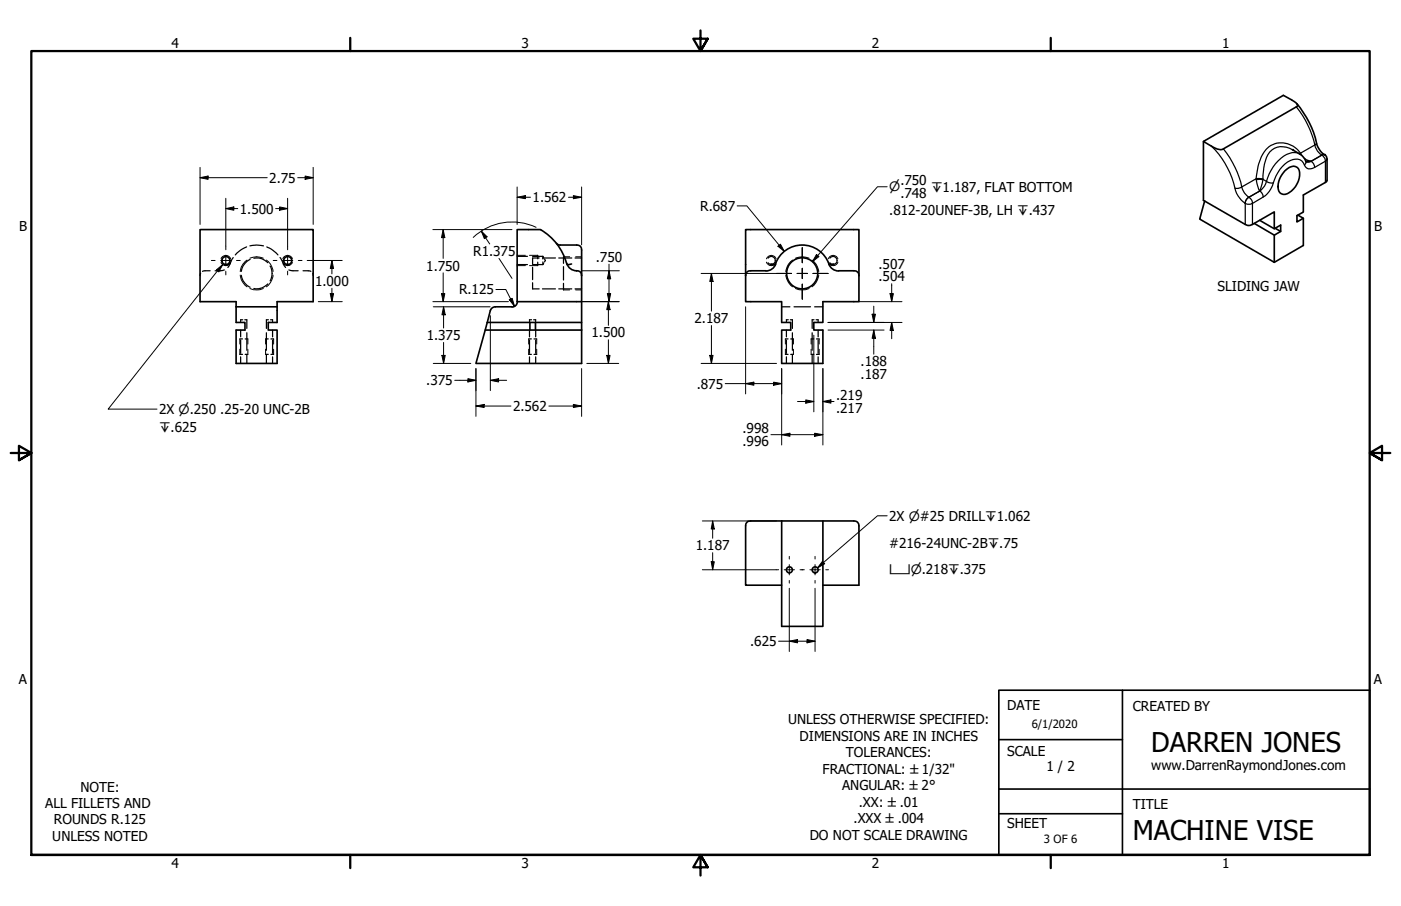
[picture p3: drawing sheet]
<svg xmlns="http://www.w3.org/2000/svg" width="432mm" height="279mm" viewBox="0 0 432 279" stroke-linecap="round" stroke-linejoin="round" font-family="sans-serif">
<!-- layer: Visible (ANSI) -->
<g fill="none" stroke="#000" stroke-width=".51">
<path d="M399.7 31.9a29.7 29.7 0 0 1 6.4 13.2 7.2 7.2 0 0 0 2.7 3.2l.2 .6-.1 7.1-7.2 4.1v5.3l-2 1.1v2l2-1.2-1.7-.9M370.9 43.6v18.2l13.7 7.7 1.4-.3 6.7-3.9v5.2M370.9 43.6l24.6-14.2a11.3 11.3 0 0 1 4.2 2.7l.2 .5-.4 .4-22.4 12.9a3.6 3.6 0 0 1-3.7-.8zM387.2 55.3h2.1M396 52.6a2.77 2.77 0 0 1 4.2-.6 6.5 6.5 0 0 1-4.2 7.9 1.96 1.96 0 0 1-2.1-2.4 7.3 7.3 0 0 1 2.1-4.9zM398.3 46.2l2.2 1.2a4.1 4.1 0 0 1 2.1 2.6M400.9 47.4l-.2 .2M61.7 70.8h34.8v22.2h-11.1v6.4h-2.7v2.4h2.7v10.3h-12.6v-10.3h2.7v-2.4h-2.7v-6.4h-11.1zM166.6 70.8h-7.2v22.2h19.9v-8M166.6 70.8a17.4 17.4 0 0 1 8 10.4M171.5 75l.8 .6h5.4l1.2 .3 .4 1.2v7.9M371.3 62l-1.5 5.6 22.9 13.3"/>
<path d="M386.6 68.9l6.1 3.6M388.2 67.9l4.5 2.6 2-1.1v2l-1.6-1M394.7 71.4l-2 1.1v8.4M401.7 67.3v8.4l-9 5.2M72.8 94.6h12.6M150.2 99.4h29.1v2.4M150.2 99.4l-.7 2.4M152.7 94.6h5.1M152.7 94.6l-.8 .2-.6 .6-1.1 4M159.4 93.1l-.4 1.1-1.2 .5M163.3 99.4v2.4M165 99.4v2.4"/>
<path d="M174.7 81.2a3.4 3.4 0 0 0 3.6 2.4l.3 .1a1.26 1.26 0 0 1 .7 1.3M174.7 81.4l.2 .2 1.2-.2M179.3 93v6.4M229.8 85v8h11.1v6.4h2.8v2.4h-2.8v10.3h12.7v-10.3h-2.8v-2.4h2.8v-6.4h11.1v-8M229.8 85v-14.2h34.9v14.2M236 83.5h-4.6l-.9 .2a1.26 1.26 0 0 0-.7 1.3M237.6 81.4l.8 .2 .6-.2M239 81.4a8.7 8.7 0 0 1 8.2-5.8 8.7 8.7 0 0 1 8.3 5.8M239.1 81.4l-1 1.4-.9 .6-1.1 .2M256.9 81.4l-.7 .2-.7-.2 .9 1.4 1 .6 1.1 .2M258.5 83.5h4.6l.9 .2a1.26 1.26 0 0 1 .7 1.3M149.5 101.8h29.8v10.3h-32.6z"/>
<path d="M240.9 160.7h-9.5a1.43 1.43 0 0 0-1.6 1.5v18.3h11.1M240.9 160.7h12.7v32.5h-12.7zM253.6 160.7h10.1l.8 .6 .2 .9v18.3h-11.1"/>
<circle cx="69.6" cy="80.4" r="1.24"/>
<circle cx="88.7" cy="80.4" r="1.24"/>
<circle cx="247.2" cy="84.3" r="4.8"/>
<circle cx="243.3" cy="175.7" r=".92"/>
<circle cx="251.2" cy="175.7" r=".92"/>
</g>
<!-- layer: Visible Narrow (ANSI) -->
<g fill="none" stroke="#000" stroke-width=".38">
<path d="M399.5 33a29.8 29.8 0 0 1 5.8 11.7l.5-.6M373.4 45.1a26.1 26.1 0 0 1 7.2 12.9M377.1 45.9a28.5 28.5 0 0 1 5.6 11.8l4.5-2.6 .1-1.5a11.6 11.6 0 0 1 4.4-8.8 7 7 0 0 1 9.1 2.4l-.2 .3M387.2 55.1l2.1 .1-1.1 3.7-.8-2.3zM388.2 58.9l-3.3 1.9M392.4 56.5l-.7 1.7a6.6 6.6 0 0 1-2.4 2.6l-.4-1.4-.7-.5M398.3 46.2a5.3 5.3 0 0 0-8.3 3.4l-.5 2.2-.2 3.4M400.5 47.4a4.9 4.9 0 0 0-5.7 1.4 15.4 15.4 0 0 0-4.7 7.9l-.8 1.3-1.1 .9M401.1 47.8l-.3-.6 4.5-2.5 .1 .6 1.1 1.8 .9 .7 .8-.1-.8 .1 1 1.1 .1 .8 .5-.6M402 48.8l2.1 .9h-1.6v.7l-.5 .5a1.93 1.93 0 0 0 3.2 .7M402 50.9a2.8 2.8 0 0 0-4.4-1.4 10.9 10.9 0 0 0-5.2 7l-1.3-.2-1.8-1M404.1 49.7l3.3-1.9z"/>
<path d="M404.1 49.8l-1.5 .2M404.1 49.8l.8 .7 .3 1.1M405.2 51.6l3.3-1.9v6.6M383.8 62.7v6.5M384.3 61.3l.6-.5 1 1.1 .1 .8-.7 .3-1.5-.3zM384.9 60.8l-1 1.1-.1 .8M384.9 60.8l-1.4-1.3-.8-1.8-1.1 .4-1-.1 1 2.4 1 1.3 1.2 1M389.3 60.8l-3.3 1.9v6.5"/>
</g>
<g fill="#000">
<circle cx="388.2" cy="58.9" r=".19"/>
<circle cx="407.4" cy="47.8" r=".19"/>
</g>
<!-- layer: Visible (ANSI) -->
<g fill="#000">
<circle cx="398.3" cy="46.2" r=".25"/>
<circle cx="408.2" cy="47.7" r=".25"/>
</g>
<!-- layer: Hidden (ANSI) -->
<g fill="none" stroke="#000" stroke-width=".38">
<path d="M71.9 79.4l-1.7 3.1M76 76.1l-2 1.1-1.5 1.4M77 75.8l2.1-.2 2.1 .2M78.2 79.6a4.6 4.6 0 0 1 4.3 1.4M82.2 76.1l1.4 .7 2.1 1.8M86.3 79.4l1.7 3.1M159.4 79.1h3.2M164.1 79.1h3.2M165.7 78.7v1.1M166.2 79.6h-2.1v1.9M167.2 79.6h4M167.3 79.1v.8"/>
<path d="M167.3 79.1l.3 .4M167.8 79.9l.3 .4-.3 .5M172.2 79.6h4M173.7 79.2v2M177.2 79.6h2.1M236.7 79.6a1.22 1.22 0 0 1 1.8-.2 1.22 1.22 0 0 1 0 1.8 1.22 1.22 0 0 1-1.8-.2M255.8 79.6a1.22 1.22 0 0 1 1.8-.2 1.22 1.22 0 0 1 0 1.8 1.22 1.22 0 0 1-1.8-.2M61.8 84.3l-.1 .7M64.8 83.5l-2.4 .2M69.2 83.2l-2.9 .3M69.4 81.4l.5 .1M70.9 81.4l-.5 .2"/>
<path d="M74.2 99.1v.3M74.4 84.9a4.9 4.9 0 0 0 2.7 3.7M74.8 98.6h-.6v.3M75.4 98.6h.7v2.7M77.1 80a4.9 4.9 0 0 0-2.7 3.7M82.5 87.6a4.6 4.6 0 0 1-4.3 1.4M82.7 98.6h-.6v2.7M83.2 82a4.4 4.4 0 0 1 0 4.6M83.4 98.6h.6v.3M84 99.1v.3M87.3 81.4l.5 .2M88.8 81.4l-.5 .1"/>
<path d="M89 83.2l2.9 .3M93.4 83.5l2.4 .2M96.4 84.3l.1 .7M159.4 81.6h3.2M163.2 99.1v.3M163.8 98.6h-.6v.3M164.1 81.6h3.2M164.1 82.4v3.8M164.1 87.2v1.9h2.1M164.5 98.6h.6v.3M165.1 99.1v.3M165.7 80.8v1.1"/>
<path d="M167.2 89.1h4M167.3 80.8v.8M167.6 81.2l-.3 .4M172.2 89.1h4M173.7 82.2v4.2M173.7 87.4v2M177.2 89.1h2.1M240.9 94.6h2.6M242.4 99.1v.3M243 98.6h-.6v.3M243.6 98.6h.6v2.7M244.7 94.6h5.1"/>
<path d="M250.9 98.6h-.6v2.7M251.1 94.6h2.5M251.5 98.6h.7v.3M252.2 99.1v.3M73.9 104.5h.8M73.9 109.3h.8M74.2 101.8v2.1M74.2 104.9v4.1M74.2 110v2.1M75.6 104.5h.8M75.6 109.3h.8M76.1 102.6v5.4"/>
<path d="M76.1 109.4v2.7M81.9 104.5h.8M81.9 109.3h.8M82.1 102.6v5.4M82.1 109.4v2.7M83.5 104.5h.8M83.5 109.3h.8M84 101.8v2.1M84 104.9v4.1M84 110v2.1M162.9 104.5h.9M162.9 109.3h.9"/>
<path d="M163.2 101.8v2.1M163.2 104.9v4.1M163.2 110v2.1M164.6 104.5h.8M164.6 109.3h.8M165.1 101.8v2.1M165.1 104.9v4.1M165.1 110v2.1M242.1 104.5h.8M242.1 109.3h.8M242.4 101.8v2.1M242.4 104.9v4.1"/>
<path d="M242.4 110v2.1M243.7 104.5h.8M243.7 109.3h.8M244.2 102.6v5.4M244.2 109.4v2.7M250 104.5h.8M250 109.3h.8M250.3 102.6v5.4M250.3 109.4v2.7M251.7 104.5h.8M251.7 109.3h.8M252.2 101.8v2.1"/>
<path d="M252.2 104.9v4.1M252.2 110v2.1"/>
</g>
<!-- layer: Hidden Narrow (ANSI) -->
<g fill="none" stroke="#000" stroke-width=".31">
<path d="M68.1 79.8a1.53 1.53 0 0 1 1.5-1.1 1.53 1.53 0 0 1 1.5 1.1M77 79.6h.2a5.1 5.1 0 0 1 4 0M87.2 79.8a1.53 1.53 0 0 1 1.4-1.1 1.53 1.53 0 0 1 1.5 1.1M159.4 78.7h2.5M163.2 78.7h2.5M173.7 79.2h1.9M177.4 79.2h1.9M236.2 79.8a1.57 1.57 0 0 1 1.5-1.1 1.57 1.57 0 0 1 1.5 1.1M245.2 79.6h.1a5.2 5.2 0 0 1 4.1 0M255.3 79.8a1.57 1.57 0 0 1 1.5-1.1 1.57 1.57 0 0 1 1.5 1.1M68.1 80.8a1.53 1.53 0 0 0 1.5 1.1 1.53 1.53 0 0 0 1.5-1.1M74 84.8a4.8 4.8 0 0 0 2.1 3.7"/>
<path d="M76.1 80.2a4.9 4.9 0 0 0-2.1 3.6M77 89a5 5 0 0 0 4.2 0M82.1 80.2a4.6 4.6 0 0 1 2 3.6M84.1 84.8a4.9 4.9 0 0 1-2 3.7M87.2 80.8a1.53 1.53 0 0 0 1.4 1.1 1.53 1.53 0 0 0 1.5-1.1M159.4 81.9h2.5M163.2 81.9h2.5M173.7 89.4h1.9M177.4 89.4h1.9M236.2 80.8a1.57 1.57 0 0 0 1.5 1.1 1.57 1.57 0 0 0 1.5-1.1M242.2 84.8a5.5 5.5 0 0 0 2.1 3.7M244.3 80.2a4.9 4.9 0 0 0-2.1 3.6"/>
<path d="M245.2 89a5.2 5.2 0 0 0 4.2 0M250.3 80.2a4.9 4.9 0 0 1 2 3.6M252.3 84.8a5.5 5.5 0 0 1-2 3.7M255.3 80.8a1.57 1.57 0 0 0 1.5 1.1 1.57 1.57 0 0 0 1.5-1.1M73.9 104.5v1.6M73.9 107.7v1.6M76.4 104.5v1.6M76.4 107.7v1.6M81.9 104.5v1.6M81.9 107.7v1.6M84.3 104.5v1.6M84.3 107.7v1.6"/>
<path d="M162.9 104.5v1.6M162.9 107.7v1.6M165.4 104.5v1.6M165.4 107.7v1.6M242.1 104.5v1.6M242.1 107.7v1.6M244.5 104.5v1.6M244.5 107.7v1.6M250 104.5v1.6M250 107.7v1.6M252.5 104.5v1.6M252.5 107.7v1.6"/>
</g>
<!-- layer: Border (ANSI) -->
<path d="M107.9 11.7v4M215.9 9.4v6.3l-2.2-3.8h4.4l-2.2 3.8 2.2-3.8M323.8 11.7v4M3.3 139.7h6.4l-3.9-2.2v4.4l3.9-2.2-3.9 2.2M428.5 139.7h-6.4l3.9-2.2v4.4l-3.9-2.2 3.9 2.2M9.7 263.7v-248h412.4v248h-412.4h412.4M107.9 263.7v4M218.1 267.5l-2.2-3.8 2.2 3.8h-4.4l2.2-3.8v6.3M323.8 263.7v4" fill="none" stroke="#000" stroke-width=".7"/>
<!-- layer: Title (ANSI) -->
<path d="M307.8 212.9h114.3v50.8h-114.3zM345.9 212.9v50.8M307.8 228.1h38.1M307.8 251h38.1M307.8 243.3h114.3" fill="none" stroke="#000" stroke-width=".51"/>
<!-- layer: Dimension (ANSI) -->
<g fill="none" stroke="#000" stroke-width=".31">
<path d="M61.7 54.8l2.4-.5v1zM61.7 54.8h20.7M61.7 51.6v17.6M91.8 54.8h4.7M94 54.3l2.5 .5-2.5 .5zM96.5 51.6v17.6M159.4 57.7v11.5M179.3 57.7v17.8M273.4 57.6h-3l-20 23.1M69.6 64.3l2.5-.5v1zM69.6 64.3h3.7M69.6 61.2v14.7"/>
<path d="M85 64.3h3.6M86.2 63.8l2.4 .5-2.4 .5zM88.6 61.2v14.7M133.4 70.8h24.4M136.6 70.8l.5 2.5h-1zM136.6 70.8v8.9M148.3 71.2l1.8 1.8-.8 .6zM148.3 71.2l2.6 4M153.8 79.7l4 6.2M159.4 60.8l2.5-.5v1zM159.4 60.8h4.1M165.2 70.1a17.4 17.4 0 0 0-19.3 3.1"/>
<path d="M175.2 60.8h4.1M176.7 60.3l2.6 .5-2.6 .5zM227.2 63.5h3l11.5 14M239.8 75.9l.7-.6 1.2 2.2zM251.7 78.5l.7 .6-2 1.6zM66.7 83.2l1.9-1.6-1.2 2.2zM68.6 81.6l-35.3 44.6h15.1M94.7 80.3h10.8M98.1 93h7.4M101.8 90.6h1l-.5 2.4zM102.3 80.3l.5 2.5h-1zM102.3 80.3v4.2"/>
<path d="M102.3 88.9v4.1M133.4 93h23.3M133.5 94.6h17.6M136.1 90.6h1l-.5 2.4zM136.6 84.1v8.9M136.7 94.6l.5 2.5h-1zM136.7 94.6v6.6M151.1 97.3v23.2M152.8 89.3h3.1l2.7 5.1M157 92.5l.9-.5 .7 2.4zM179.3 83.5h11.6M179.3 93h11.6"/>
<path d="M187.2 90.6h1l-.5 2.4zM187.5 93l.5 2.5h-1zM187.5 93v7.3M187.7 83.5l.5 2.5h-1zM187.7 81.5v11.5M216.1 84.3h23.2M219.3 84.3l.5 2.5h-1zM219.3 84.3v11.6M229.8 94.6v26.9M255.2 99.4h22.8M264.7 93h13.3M268.8 96.9h1l-.5 2.5z"/>
<path d="M269.3 94.4v5M274.3 90.6h1l-.5 2.4zM274.8 99.4l.5 2.5h-1zM274.8 87.5v5.5M274.8 99.4v5.1M133.5 112.1h11.6M136.2 109.6h1l-.5 2.5zM136.7 105.6v6.5M140.1 117.3h6.6M144.2 116.8l2.5 .5-2.5 .5zM146.7 113.7v14.7M151.1 117.3l2.6-.5v1z"/>
<path d="M151.1 117.3h5M179.3 113.7v14.7M180.8 112.1h9.9M187 109.6h1l-.5 2.5zM187.5 104.8v7.3M216.1 112.1h23.2M218.8 109.6h1l-.5 2.5zM219.3 100.4v11.7M223.5 118.3h17.4M229.8 118.3l2.5-.4v.9zM238.4 117.9l2.5 .4-2.5 .5zM240.9 113.7v23.5"/>
<path d="M250.8 103.4v23.6M253.6 113.7v23.5M255.2 101.8h17.3M269.3 101.8l.5 2.5h-1zM269.3 101.8v7.4M146.7 125.2l2.5-.5v1zM146.7 125.2h10.8M169.2 125.2h10.1M176.7 124.7l2.6 .5-2.6 .5zM237.6 134h16M240.9 134l2.6-.4v1zM245.8 123.8h5"/>
<path d="M248.3 123.3l2.5 .5-2.5 .5zM251.1 133.6l2.5 .4-2.5 .6zM253.6 123.8l2.5-.5v1zM253.6 123.8h3.4M273.4 159.1h-3l-18.4 16M216.5 160.7h22.8M216.5 175.7h22.7M219.2 173.2h1l-.6 2.5zM219.6 160.7l.6 2.4h-1zM219.6 160.7v5.3M219.6 170.4v5.3M253.5 173.1l.7 .8-2.2 1.2z"/>
<path d="M240 197.7h11.2M243.3 197.7l2.5-.5v1zM243.3 181.4v19.5M248.7 197.2l2.5 .5-2.5 .5zM251.2 181.4v19.5"/>
</g>
<g fill="#000">
<path d="M61.7 54.8l2.4-.5v1z" fill-rule="evenodd"/>
<path d="M94 54.3l2.5 .5-2.5 .5z" fill-rule="evenodd"/>
<path d="M69.6 64.3l2.5-.5v1z" fill-rule="evenodd"/>
<path d="M86.2 63.8l2.4 .5-2.4 .5z" fill-rule="evenodd"/>
<path d="M136.6 70.8l.5 2.5h-1z" fill-rule="evenodd"/>
<path d="M148.3 71.2l1.8 1.8-.8 .6z" fill-rule="evenodd"/>
<path d="M159.4 60.8l2.5-.5v1z" fill-rule="evenodd"/>
<path d="M176.7 60.3l2.6 .5-2.6 .5z" fill-rule="evenodd"/>
<path d="M239.8 75.9l.7-.6 1.2 2.2z" fill-rule="evenodd"/>
<path d="M251.7 78.5l.7 .6-2 1.6z" fill-rule="evenodd"/>
<path d="M66.7 83.2l1.9-1.6-1.2 2.2z" fill-rule="evenodd"/>
<path d="M101.8 90.6h1l-.5 2.4z" fill-rule="evenodd"/>
<path d="M102.3 80.3l.5 2.5h-1z" fill-rule="evenodd"/>
<path d="M136.1 90.6h1l-.5 2.4z" fill-rule="evenodd"/>
<path d="M136.7 94.6l.5 2.5h-1z" fill-rule="evenodd"/>
<path d="M157 92.5l.9-.5 .7 2.4z" fill-rule="evenodd"/>
<path d="M187.2 90.6h1l-.5 2.4z" fill-rule="evenodd"/>
<path d="M187.5 93l.5 2.5h-1z" fill-rule="evenodd"/>
<path d="M187.7 83.5l.5 2.5h-1z" fill-rule="evenodd"/>
<path d="M219.3 84.3l.5 2.5h-1z" fill-rule="evenodd"/>
<path d="M268.8 96.9h1l-.5 2.5z" fill-rule="evenodd"/>
<path d="M274.3 90.6h1l-.5 2.4z" fill-rule="evenodd"/>
<path d="M136.2 109.6h1l-.5 2.5z" fill-rule="evenodd"/>
<path d="M144.2 116.8l2.5 .5-2.5 .5z" fill-rule="evenodd"/>
<path d="M151.1 117.3l2.6-.5v1z" fill-rule="evenodd"/>
<path d="M187 109.6h1l-.5 2.5z" fill-rule="evenodd"/>
<path d="M218.8 109.6h1l-.5 2.5z" fill-rule="evenodd"/>
<path d="M229.8 118.3l2.5-.4v.9z" fill-rule="evenodd"/>
<path d="M238.4 117.9l2.5 .4-2.5 .5z" fill-rule="evenodd"/>
<path d="M269.3 101.8l.5 2.5h-1z" fill-rule="evenodd"/>
<path d="M274.8 99.4l.5 2.5h-1z" fill-rule="evenodd"/>
<path d="M146.7 125.2l2.5-.5v1z" fill-rule="evenodd"/>
<path d="M176.7 124.7l2.6 .5-2.6 .5z" fill-rule="evenodd"/>
<path d="M240.9 134l2.6-.4v1z" fill-rule="evenodd"/>
<path d="M248.3 123.3l2.5 .5-2.5 .5z" fill-rule="evenodd"/>
<path d="M251.1 133.6l2.5 .4-2.5 .6z" fill-rule="evenodd"/>
<path d="M253.6 123.8l2.5-.5v1z" fill-rule="evenodd"/>
<path d="M219.2 173.2h1l-.6 2.5z" fill-rule="evenodd"/>
<path d="M219.6 160.7l.6 2.4h-1z" fill-rule="evenodd"/>
<path d="M253.5 173.1l.7 .8-2.2 1.2z" fill-rule="evenodd"/>
<path d="M243.3 197.7l2.5-.5v1z" fill-rule="evenodd"/>
<path d="M248.7 197.2l2.5 .5-2.5 .5z" fill-rule="evenodd"/>
</g>
<!-- layer: Center Mark (ANSI) -->
<g fill="none" stroke="#000" stroke-width=".31">
<path d="M69.6 75.9v1.1M69.6 78.7v3.2M88.6 75.9v1.1M88.6 78.7v3.2M247.3 76.4v4.6M65.2 80.3h1.1M68 80.3h3.2M69.6 83.6v1.2M72.9 80.3h1.1M84.2 80.3h1.1M87.1 80.3h3.1M88.6 83.6v1.2"/>
<path d="M91.9 80.3h1.2M239.3 84.3h4.7M245.7 84.3h3.2M247.3 82.7v3.2M247.3 87.6v4.7M250.6 84.3h4.6M239.2 175.7h.8M241.7 175.7h3.2M243.3 171.6v.8M243.3 174.1v3.2M243.3 179v.8M246.6 175.7h1.3"/>
<path d="M249.6 175.7h3.2M251.2 171.6v.8M251.2 174.1v3.2M251.2 179v.8M254.5 175.7h.8"/>
</g>
<g font-size="8.4">
<text x="354.8" y="231.8">DARREN JONES</text>
<text x="349.1" y="259.1">MACHINE VISE</text>
</g>
<g font-size="4.2">
<text x="52.8" y="14.7">4</text>
<text x="160.8" y="14.7">3</text>
<text x="268.7" y="14.7">2</text>
<text x="376.7" y="14.7">1</text>
<text x="83" y="56.3">2.75</text>
<text x="277.5" y="57.2">.750</text>
<text x="73.9" y="65.8">1.500</text>
<text x="164.1" y="62.4">1.562</text>
<text x="215.8" y="65">R.687</text>
<text x="277.5" y="61.1">.748</text>
<text x="5.9" y="71.4">B</text>
<text x="274.1" y="66.2">.812-20UNEF-3B, LH ↧.437</text>
<text x="423.5" y="71.4">B</text>
<text x="131.4" y="83.4">1.750</text>
<text x="145.9" y="79">R1.375</text>
<text x="183.6" y="80.8">.750</text>
<text x="270.8" y="82.9">.507</text>
<text x="97.1" y="88.2">1.000</text>
<text x="270.8" y="86.8">.504</text>
<text x="375.3" y="89.7">SLIDING JAW</text>
<text x="141.5" y="90.8">R.125</text>
<text x="214.1" y="99.7">2.187</text>
<text x="131.5" y="104.9">1.375</text>
<text x="182.3" y="104.1">1.500</text>
<text x="265.2" y="113">.188</text>
<text x="131.4" y="118.8">.375</text>
<text x="214.8" y="119.8">.875</text>
<text x="265.2" y="116.9">.187</text>
<text x="257.7" y="123.4">.219</text>
<text x="49" y="127.6">2X ⌀.250 .25-20 UNC-2B</text>
<text x="158.1" y="126.7">2.562</text>
<text x="257.7" y="127.3">.217</text>
<text x="228.9" y="133.6">.998</text>
<text x="228.9" y="137.6">.996</text>
<text x="274.1" y="160.6">2X ⌀#25 DRILL↧1.062</text>
<text x="214.4" y="169.7">1.187</text>
<text x="274.1" y="168.8">#216-24UNC-2B↧.75</text>
<text x="231.2" y="199.3">.625</text>
<text x="5.8" y="211.1">A</text>
<text x="423.4" y="211.1">A</text>
<text x="310.4" y="219.1">DATE</text>
<text x="349.1" y="219.1">CREATED BY</text>
<text x="243" y="223.4">UNLESS OTHERWISE SPECIFIED:</text>
<text x="246.4" y="228.5">DIMENSIONS ARE IN INCHES</text>
<text x="260.7" y="233.6">TOLERANCES:</text>
<text x="310.4" y="233.1">SCALE</text>
<text x="253.5" y="238.6">FRACTIONAL: ±1/32&quot;</text>
<text x="322.5" y="237.6">1 / 2</text>
<text x="354.8" y="237.4">www.DarrenRaymondJones.com</text>
<text x="24.8" y="244.2">NOTE:</text>
<text x="259.5" y="243.7">ANGULAR: ±2°</text>
<text x="13.9" y="249.2">ALL FILLETS AND</text>
<text x="264.7" y="248.8">.XX: ±.01</text>
<text x="349.1" y="249.6">TITLE</text>
<text x="16.6" y="254.2">ROUNDS R.125</text>
<text x="263.1" y="253.9">.XXX ±.004</text>
<text x="310.4" y="255.3">SHEET</text>
<text x="16.1" y="259.2">UNLESS NOTED</text>
<text x="249.6" y="259">DO NOT SCALE DRAWING</text>
<text x="52.8" y="267.7">4</text>
<text x="160.8" y="267.7">3</text>
<text x="268.7" y="267.7">2</text>
<text x="376.7" y="267.7">1</text>
</g>
<g font-size="4">
<text x="274.1" y="59.1">⌀</text>
<text x="287" y="59.1">↧1.187, FLAT BOTTOM</text>
<text x="49" y="133.2">↧.625</text>
<text x="274.1" y="177.2">⌴⌀.218↧.375</text>
</g>
<g font-size="3.5">
<text x="318" y="224.4">6/1/2020</text>
<text x="321.8" y="259.8">3 OF 6</text>
</g>
</svg>
